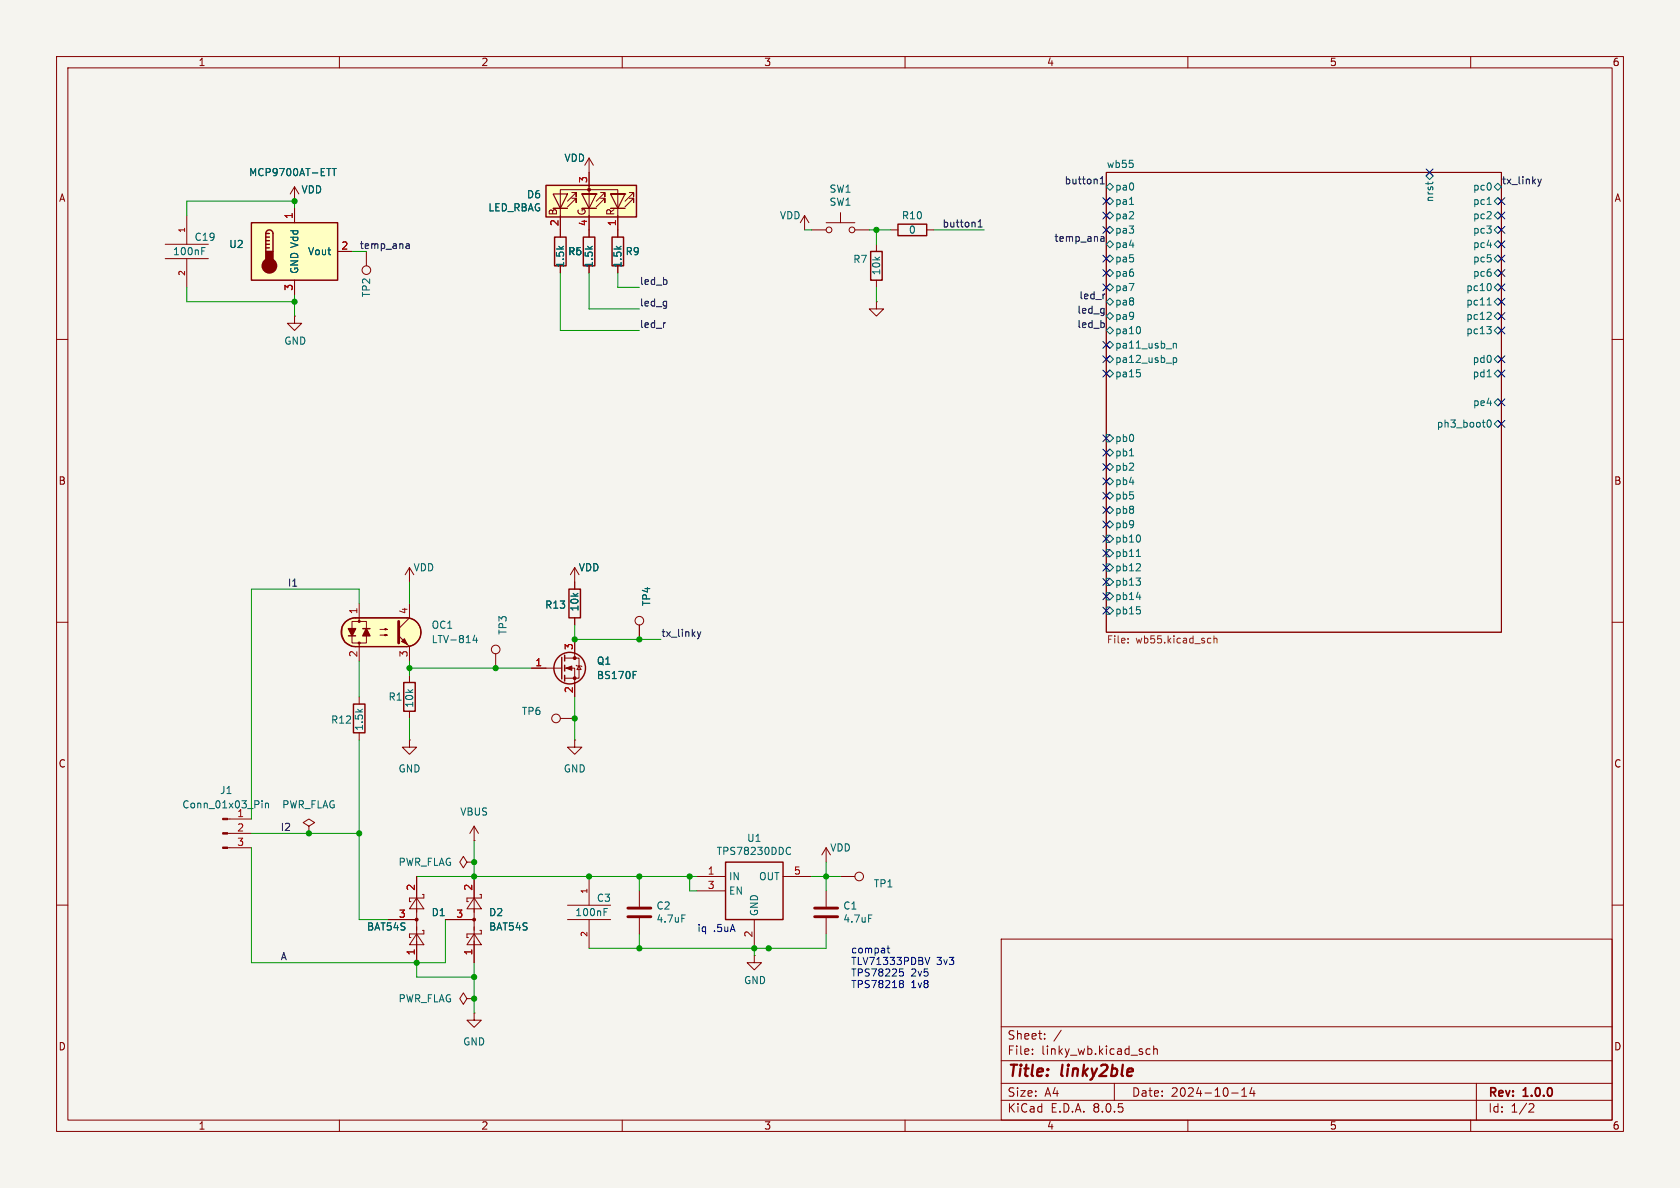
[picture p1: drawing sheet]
<svg xmlns="http://www.w3.org/2000/svg" width="297mm" height="210mm" viewBox="0 0 297 210" stroke-linecap="round" stroke-linejoin="round" font-family="sans-serif">
<path d="M0 0h297v210h-297z" fill="#f5f4ef" stroke="#f5f4ef" stroke-width=".18"/>
<g fill="none" stroke="#840000" stroke-width=".18">
<path d="M10 10h277v190h-277zM12 12h273v186h-273zM60 10v2M110 10v2M160 10v2M210 10v2M260 10v2M195.6 30.5h69.8v81.3h-69.8zM10 60h2M154.9 53.3v1.3h-1.2l1.2 1.3 1.3-1.3h-1.3M154.9 53.3h.1M154.9 43.2v1.3"/>
<path d="M154.9 49.5v1.3M157.5 40.6h1.2M163.8 40.6h1.3M285 60h2M10 110h2M72.4 119.4v1.3M87.6 115.6v2.5M101.6 100.3l-.8 1.3M101.6 100.3v2.6M101.6 100.3l.8 1.3M113 110.5v2.5M285 110h2"/>
<path d="M63.5 123.2v1.3M63.5 129.5v1.3M72.4 130.8v1.3h1.3l-1.3 1.3-1.3-1.3h1.3M72.4 130.8h.1M72.4 125.7v1.3M10 160h2M40.2 149.9h4.2M40.2 147.3h4.2M40.2 144.8h4.2M54.6 146.1l1-.7-1-.6-1 .6 1 .7v1.2M54.6 147.3h.1M82.5 152.4l-.6-1-.6 1 .6 1 .6-1h1.3"/>
<path d="M83.8 158.8l1.3 1.9h-2.6zM83.8 152.4h.1M83.8 154.9v15.3M84.8 158.1h.3v.7h-2.6v.6h.3M285 160h2M78.7 162.6h5.1M83.8 165.1l1.3 1.9h-2.6zM84.8 164.5h.3v.6h-2.6v.6h.3M177 166h108v32h-108zM60 198v2M110 198v2M160 198v2"/>
<path d="M177 194.5h108M177 191.5h108M177 187.5h108M177 181.5h108M182.5 186.3v.1M182.5 185.5v.1M184.7 183.6v.1M184.7 182.8v.1M187.6 182.1l-1.3 2M197 191.5v3M203.3 185.5l-.4-.1-.3 .3v.4l.1 .2h.6M204 185.5l.2-.1 .3 .1 .1 .9"/>
<path d="M204 184.9v1.5M210 198v2M217.7 193.2h1.2M219.5 193.8h.9M219.5 192.7l.5-.4v1.5M221.3 192.2l-.3 1.1h.9M221.7 192.8v1M260 198v2M261 191.5v6.5M270.5 195.1l.5 .1 .2 .3-1 1.1h1"/>
<circle cx="87.6" cy="114.8" r=".76"/>
<circle cx="113" cy="109.7" r=".76"/>
</g>
<g fill="none" stroke="#006464" stroke-width=".18">
<path d="M195.6 38.1l.6-.6 .6 .6-.6 .6zM195.6 35.6l.6-.7 .6 .7-.6 .6zM195.6 33l.6-.6 .6 .6-.6 .7zM199.7 36.1h.7M252.1 31.1l.6-.6 .7 .6-.7 .7zM252.5 32.2v.4M253.3 32.2l-.1 .2M262.9 36.1h.7M264.2 38.1l.6-.6 .6 .6-.6 .6zM264.2 33l.6-.6 .6 .6-.6 .7zM264.2 35.6l.6-.7 .6 .7-.6 .6zM195.6 50.8l.6-.6 .6 .6-.6 .6z"/>
<path d="M195.6 53.3l.6-.6 .6 .6-.6 .7zM195.6 58.4l.6-.6 .6 .6-.6 .7zM195.6 55.9l.6-.7 .6 .7-.6 .6zM195.6 48.3l.6-.7 .6 .7-.6 .6zM195.6 43.2l.6-.7 .6 .7-.6 .6zM195.6 45.7l.6-.6 .6 .6-.6 .7zM195.6 40.6l.6-.6 .6 .6-.6 .7zM201.5 57.9l.1 .3-.1 .7M262.8 57.7h.8l-.4 .5M262.9 53.9h.7M263.1 52.8l.2-.2v1.3M263.4 55.2l.2 .2v.3l-.8 .8h.8"/>
<path d="M263.4 58.2l.2 .3v.3l-.2 .2M263.4 50.2l.2 .4-.2 .7M264.2 40.6l.6-.6 .6 .6-.6 .7zM264.2 43.2l.6-.7 .6 .7-.6 .6zM264.2 48.3l.6-.7 .6 .7-.6 .6zM264.2 45.7l.6-.6 .6 .6-.6 .7zM264.2 50.8l.6-.6 .6 .6-.6 .6zM264.2 53.3l.6-.6 .6 .6-.6 .7zM264.2 55.9l.6-.7 .6 .7-.6 .6zM264.2 58.4l.6-.6 .6 .6-.6 .7zM195.6 61l.6-.7 .6 .7-.6 .6zM195.6 63.5l.6-.6 .6 .6-.6 .6z"/>
<path d="M195.6 76.8h.6l.6 .7-.6 .6h-.6zM195.6 66l.6-.6 .6 .6-.6 .7zM201 65.3h.6M201.5 65.9l.1 .2-.1 .5M207.4 60.7v.8M207.4 63.2v1.3M207.4 60.8l.2-.1 .3 .1 .1 .7M207.4 63.3l.4-.1 .2 .3-.1 .5h-.5M262.9 66.6h.7M263 74.4l.2-.2a.68 .68 0 0 1 .4 .7 .68 .68 0 0 1-.4 .6l-.2-.1-.1-.4zM264.2 63.5l.6-.6 .6 .6-.6 .6zM264.2 66l.6-.6 .6 .6-.6 .7z"/>
<path d="M264.2 71.1l.6-.6 .6 .6-.6 .7zM264.2 74.9l.6-.6 .6 .6-.6 .7zM195.6 99.7h.6l.6 .6-.6 .7h-.6zM195.6 97.2h.6l.6 .6-.6 .6h-.6zM195.6 92.7l.6-.6 .6 .6-.6 .6zM195.6 94.6h.6l.6 .7-.6 .6h-.6zM195.6 90.2l.6-.7 .6 .7-.6 .6zM195.6 80l.6-.6 .6 .6-.6 .6zM195.6 82.6l.6-.7 .6 .7-.6 .6zM195.6 85.1l.6-.6 .6 .6-.6 .6zM195.6 87.6l.6-.6 .6 .6-.6 .7zM199.7 80.6h.7"/>
<path d="M200.9 98.4h.7M201.1 97.3l.2-.2v1.3M201.5 94.7l.1 .3-.1 .7M201.5 99.7l.1 .2v.3l-.8 .7h.8M195.6 104.8h.6l.6 .6-.6 .6h-.6zM195.6 107.3h.6l.6 .7-.6 .6h-.6zM195.6 102.2h.6l.6 .7-.6 .6h-.6zM200.8 102.2h.8l-.4 .5M200.9 105.6h.8M201 107.3h.6M201.5 102.7l.1 .2-.1 .5M201.5 107.8l.1 .2-.1 .5"/>
<path d="M46.3 141.5v.2M46.3 142v.8M46.9 142v.8M46.9 142.1l.2-.1h.3l.1 .8"/>
</g>
<path d="M199.4 113.5v.2M199.4 112.9v.1M213.7 112.8l.4 .1M214.1 113.6l-.4 .1M214.6 112.9l.2-.1 .3 .1 .1 .8M214.6 112.4v1.3" fill="none" stroke="#725600" stroke-width=".18"/>
<path d="M158.7 39.6h5.1v2.1h-5.1zM153.9 44.5h2.1v5h-2.1zM62.5 124.5h2v5h-2zM71.4 120.7h2v5h-2z" fill="none" stroke="#840000" stroke-width=".25"/>
<g fill="#840000" stroke="#840000" stroke-width=".18">
<path d="M39.4 149.7h.8v.3h-.8z"/>
<path d="M39.4 147.2h.8v.2h-.8z"/>
<path d="M39.4 144.7h.8v.2h-.8z"/>
<circle cx="83.8" cy="162.6" r=".25"/>
</g>
<path d="M61 110l.7-.5 .8-.3h9.6a2.55 2.55 0 0 1 2.3 2.6 2.55 2.55 0 0 1-2.4 2.5h-9.8l-1.2-.8-.5-1.2v-1.6z" fill="#ffffc2"/>
<path d="M61.6 112.4h1.3M64.1 111.1h1.3M71.9 109.2h-9.1a2.54 2.54 0 0 0-2.5 2.6 2.54 2.54 0 0 0 2.5 2.5h9.1M71.9 109.2a2.54 2.54 0 0 1 2.5 2.6 2.54 2.54 0 0 1-2.5 2.5M100.6 104.1h2v5.1h-2z" fill="none" stroke="#840000" stroke-width=".25"/>
<g fill="#840000" stroke="#840000" stroke-width=".18">
<path d="M70.5 112.4l1.9 1.9z"/>
<path d="M71 113.4l.5-.5 .5 1z"/>
<circle cx="63.5" cy="113.7" r=".18"/>
<circle cx="63.5" cy="109.9" r=".18"/>
</g>
<g fill="none" stroke="#840000" stroke-width=".18">
<path d="M61 110l.7-.5 .8-.3h9.6a2.55 2.55 0 0 1 2.3 2.6 2.55 2.55 0 0 1-2.4 2.5h-9.8l-1.2-.8-.5-1.2v-1.6zM63.5 113.7h1.3v-3.8h-2.6v3.8h1.3v3.1M63.5 106.7v3.2M67.2 112.3h1.3l-.4 .1v-.3l.4 .2M67.2 111.3h1.3l-.4 .1v-.3l.4 .2M72.4 106.7v2.5l-1.9 1.9M72.4 114.3v2.5M101.6 102.9v1.2M101.6 109.2v1.3M99.1 127h2.5M83.8 148.6h.1M83.8 146.1l-.7 1.2"/>
<path d="M83.8 146.1v2.5M83.8 146.1l.8 1.2M82.5 176.5l-.6-1-.6 1 .6 1 .6-1h1.3M83.8 179.1v1.2h1.3l-1.3 1.3-1.3-1.3h1.3M83.8 179.1h.1M83.8 176.5h.1"/>
<circle cx="98.3" cy="127" r=".76"/>
</g>
<path d="M70.5 109.9v3.8" fill="none" stroke="#840000" stroke-width=".51"/>
<g fill="#840000" stroke="#840000" stroke-width=".25">
<path d="M61.6 111.1h1.3l-.7 1.3z"/>
<path d="M64.8 111.1l.6 1.3h-1.3z"/>
</g>
<path d="M83.9 112.3l-.3 .9h.8M84.2 112.8v.8" fill="none" stroke="#006464" stroke-width=".18"/>
<path d="M96.5 32.8h16v5.6h-16z" fill="#ffffc2"/>
<g fill="none" stroke="#840000" stroke-width=".18">
<path d="M33 38.1v5.1M52.1 33l-.8 1.3M52.1 33v2.6M52.1 33l.7 1.3M97.8 36.8h2.5M99.1 36.8v-3.3h10.1v3.3M99.1 38.1v3.8M101.1 35.1h.8v.7v-.7l-1.6 1.5M101.1 34h.8v.8v-.8l-1.6 1.6M102.9 36.8h2.5M102.9 34.3h2.5zM104.1 27.9v8.9"/>
<path d="M104.1 38.1v2.5M104.1 27.9l.8 1.3M104.1 27.9l-.7 1.3M105.4 34.3h.1M106.2 35.1h.7v.7v-.7l-1.5 1.5M106.2 34h.7v.8v-.8l-1.5 1.6M107.9 36.8h2.6M107.9 34.3h2.6zM109.2 38.1v2.5M110.5 34.3h.1M111.3 35.1h.7v.7v-.7l-1.5 1.5M111.3 34h.7v.8v-.8l-1.5 1.6"/>
<path d="M29.2 45.7h7.6M29.2 43.2h7.6M33 45.7v5.1M99.1 47v1.3"/>
</g>
<path d="M97.8 34.3h2.5l-1.2 2.5zM97.8 36.8h2.5M102.9 34.3h2.5l-1.3 2.5zM102.9 36.8h2.5M107.9 34.3h2.6l-1.3 2.5zM107.9 36.8h2.6" fill="none" stroke="#840000" stroke-width=".2"/>
<circle cx="104.1" cy="33.5" r=".25" fill="#840000" stroke="#840000" stroke-width=".18"/>
<path d="M96.5 32.8h16v5.6h-16zM98 41.9h2.1v5.1h-2.1z" fill="none" stroke="#840000" stroke-width=".25"/>
<path d="M35.7 44.4h.4M35.7 43.8h.6" fill="none" stroke="#006464" stroke-width=".18"/>
<path d="M44.4 39.4h15.3v10.1h-15.3z" fill="#ffffc2"/>
<g fill="none" stroke="#840000" stroke-width=".25">
<path d="M44.4 39.4h15.3v10.1h-15.3zM47 41.3a.64 .64 0 0 1 .6-.7 .64 .64 0 0 1 .7 .7v3.2M47 43.8h.6M47 43.2h.6M47 42.5h.6M47 41.9h.6M47 41.3v3.2M47 41.3h.6M103.1 41.9h2.1v5.1h-2.1zM108.2 41.9h2v5.1h-2zM99.3 116.2v3.8M99.8 115.8v1"/>
<path d="M99.8 117.6v1M99.8 119.4v1M128.3 152.4h10.1v10.2h-10.1z"/>
<circle cx="100.7" cy="118.1" r="2.79"/>
</g>
<g fill="#840000" stroke="#840000" stroke-width=".25">
<path d="M47 44.5h1.3v1.9h-1.3z"/>
<circle cx="47.6" cy="47" r="1.27"/>
</g>
<g fill="none" stroke="#840000" stroke-width=".18">
<path d="M52.1 36.8v2.6M99.1 38.1v3.8M104.1 30.5v2.5M104.1 38.1v3.8M109.2 38.1v3.8M142.2 38.1l.8 1.3M142.2 38.1v2.5M142.2 38.1l-.7 1.3M146 39.4h5.1M148.6 37.6v1.8M52.1 55.9v1.3h1.2l-1.2 1.2-1.3-1.2h1.3M52.1 55.9h.1"/>
<path d="M52.1 49.5v2.6M59.7 44.5h2.5M64.8 44.5v2.5M99.1 47v1.3M104.1 47v1.3M109.2 47v1.3M143.5 40.6h2.5M151.1 40.6h2.6M72.4 100.3l-.8 1.3M72.4 100.3v2.6M72.4 100.3l.8 1.3M94 118.1h5.3"/>
<path d="M99.8 118.1h1.8v5.1M99.8 116.3h2.6v3.6h-2.6M101.6 102.9v1.2M101.6 109.2v1.3M101.6 113v3.3M101.9 117.6l.1 .1h.7l.2 .2M102.4 117.7l.3 .7h-.7zM113 110.5v2.5M101.6 130.8v1.3h1.3l-1.3 1.3-1.3-1.3h1.3M101.6 130.8h.1M73.7 158.8l1.2 1.9h-2.5zM73.7 154.9v15.3"/>
<path d="M74.7 158.1h.2v.7h-2.5v.6h.2M83.8 154.9v3.9M104.1 154.9v5.1M113 157.5v2.8M123.2 154.9h5.1M123.2 157.5h5.1M138.4 154.9h5.1M146 149.9l-.7 1.2M146 149.9v2.5M146 157.5v2.8M146 149.9l.8 1.2M148.6 154.9h2.5"/>
<path d="M68.6 162.6h5.1M73.7 165.1l1.2 1.9h-2.5zM74.7 164.5h.2v.6h-2.5v.6h.2M78.7 162.6h5.1M83.8 166.4v3.8M100.3 162.6h7.6M100.3 160h7.6M104.1 162.6v5M113 162.3v2.8M133.3 168.9v1.3h1.3l-1.3 1.3-1.2-1.3h1.2M133.3 168.9h.1M133.3 162.6v5"/>
<path d="M146 162.3v2.8"/>
<circle cx="64.8" cy="47.8" r=".76"/>
<circle cx="146.6" cy="40.6" r=".51"/>
<circle cx="150.6" cy="40.6" r=".51"/>
<circle cx="151.9" cy="154.9" r=".76"/>
</g>
<path d="M58.7 29.8h.8M59.1 29.8v1.3M111.9 118.7h.6M139.2 149.8h.3l.3 .1M139.8 150.9l-.3 .1h-.3M106.8 161.2h.4M106.8 160.6h.6M120.5 161.7h.6M153.6 161.7h.6" fill="none" stroke="#006464" stroke-width=".18"/>
<g fill="#840000" stroke="#840000" stroke-width=".18">
<path d="M100.1 118.1l1-.4v.8z"/>
<circle cx="73.7" cy="162.6" r=".25"/>
<circle cx="101.6" cy="119.9" r=".25"/>
<circle cx="101.6" cy="116.3" r=".25"/>
</g>
<path d="M111 162.1h4.1M111 160.5h4.1M144 162.1h4.1M144 160.5h4.1" fill="none" stroke="#840000" stroke-width=".51"/>
<g fill="none" stroke="#0f0f0f" stroke-width=".18">
<path d="M172.9 39.2l.4-.3v1.2M194.5 32.5h.7M194.5 31.6l.4-.4v1.3M271.9 31.7l.3 .8M272.2 32.5l-.3 .4M272.5 31.7l-.3 .8M71.8 43.2h.5l.1 .7M71.8 43.9h.6M72.4 43.4l-.6 .1M117.5 57.1h.2M117.8 49.6v.6M172.9 40.1h.7"/>
<path d="M194.6 41.9h.5l.1 .8M194.6 42.6h.6M195.2 57.2v.6M195.2 42.1l-.6 .1M195.2 52h.2M123.3 111.7l.3 .8M123.6 112.5l-.3 .4M123.9 111.7l-.3 .8"/>
</g>
<path d="M156.8 167.6h.5M157 167.2v1.1l.3 .2M159.2 171.8h.3l.2 .2-.1 .5h-.4M159.2 173.3l.4 .1 .1 .2-.2 .3M159.2 173.9h.3M159.5 173.9l.2 .2v.3l-.1 .1-.4 .1M163.5 169.2l.5 1.3 .4-1.3" fill="none" stroke="#0000c2" stroke-width=".18"/>
<g fill="none" stroke="#009600" stroke-width=".18">
<path d="M52.1 36.8v-1.2h-19.1v2.5M33 50.8v2.5h19.1M52.1 52.1v3.8M62.2 44.5h2.6M99.1 48.3v10.1h13.9M104.1 48.3v6.3h8.9M109.2 48.3v2.5h3.8M142.2 40.6h1.3M153.7 40.6h3.8M154.9 40.6v2.6M154.9 50.8v2.5M165.1 40.6h8.9"/>
<path d="M63.5 106.7v-2.6h-19.1v40.7M63.5 116.8v6.4M72.4 118.1h21.6M72.4 102.9v3.8M72.4 116.8v2.6M101.6 110.5v2.5h15.2M63.5 130.8v31.8h5.1M72.4 127v3.8M101.6 123.2v7.6M44.4 149.9v20.3h34.3v-7.6M44.4 147.3h19.1M73.7 154.9h49.5"/>
<path d="M83.8 148.6v6.3M113 154.9v2.6M121.9 154.9v2.6h1.3M143.5 154.9h5.1M146 152.4v5.1M73.7 170.2v2.5h10.1M83.8 170.2v8.9M113 165.1v2.5M133.3 167.6v1.3M146 165.1v2.5h-41.9"/>
</g>
<g fill="none" stroke="#000084" stroke-width=".18">
<path d="M195 35l1.2 1.2M195 37.5l1.2 1.2M196.2 35l-1.2 1.2M196.2 37.5l-1.2 1.2M252.1 29.9l1.2 1.2M253.3 29.9l-1.2 1.2M264.8 37.5l1.2 1.2M264.8 35l1.2 1.2M266 37.5l-1.2 1.2M266 35l-1.2 1.2M195 40l1.2 1.2M195 45.1l1.2 1.2"/>
<path d="M195 50.2l1.2 1.2M195 47.7l1.2 1.2M196.2 40l-1.2 1.2M196.2 45.1l-1.2 1.2M196.2 50.2l-1.2 1.2M196.2 47.7l-1.2 1.2M264.8 50.2l1.2 1.2M264.8 57.8l1.2 1.2M264.8 52.7l1.2 1.2M264.8 47.7l1.2 1.2M264.8 55.3l1.2 1.2M264.8 42.6l1.2 1.2"/>
<path d="M264.8 45.1l1.2 1.2M264.8 40l1.2 1.2M266 50.2l-1.2 1.2M266 57.8l-1.2 1.2M266 52.7l-1.2 1.2M266 47.7l-1.2 1.2M266 55.3l-1.2 1.2M266 42.6l-1.2 1.2M266 45.1l-1.2 1.2M266 40l-1.2 1.2M195 60.4l1.2 1.2M195 62.9l1.2 1.2"/>
<path d="M195 65.4l1.2 1.2M195 76.9l1.2 1.2M195 79.4l1.2 1.2M196.2 60.4l-1.2 1.2M196.2 62.9l-1.2 1.2M196.2 65.4l-1.2 1.2M196.2 76.9l-1.2 1.2M196.2 79.4l-1.2 1.2M264.8 65.4l1.2 1.2M264.8 74.3l1.2 1.2M264.8 70.5l1.2 1.2M264.8 62.9l1.2 1.2"/>
<path d="M266 65.4l-1.2 1.2M266 74.3l-1.2 1.2M266 70.5l-1.2 1.2M266 62.9l-1.2 1.2M195 97.2l1.2 1.2M195 89.6l1.2 1.2M195 87l1.2 1.2M195 81.9l1.2 1.3M195 84.5l1.2 1.2M195 94.6l1.2 1.3M195 92.1l1.2 1.2M195 99.7l1.2 1.2"/>
<path d="M196.2 97.2l-1.2 1.2M196.2 89.6l-1.2 1.2M196.2 87l-1.2 1.2M196.2 81.9l-1.2 1.3M196.2 84.5l-1.2 1.2M196.2 94.6l-1.2 1.3M196.2 92.1l-1.2 1.2M196.2 99.7l-1.2 1.2M195 102.3l1.2 1.2M195 107.3l1.2 1.3M195 104.8l1.2 1.2M196.2 104.8l-1.2 1.2"/>
<path d="M196.2 102.3l-1.2 1.2M196.2 107.3l-1.2 1.3"/>
</g>
<g fill="#009600" stroke="#009600" stroke-width=".18">
<circle cx="113" cy="167.6" r=".46"/>
<circle cx="113" cy="154.9" r=".46"/>
<circle cx="104.1" cy="154.9" r=".46"/>
<circle cx="101.6" cy="127" r=".46"/>
<circle cx="121.9" cy="154.9" r=".46"/>
<circle cx="135.9" cy="167.6" r=".46"/>
<circle cx="133.3" cy="167.6" r=".46"/>
<circle cx="73.7" cy="170.2" r=".46"/>
<circle cx="83.8" cy="152.4" r=".46"/>
<circle cx="83.8" cy="154.9" r=".46"/>
<circle cx="83.8" cy="172.7" r=".46"/>
<circle cx="83.8" cy="176.5" r=".46"/>
<circle cx="72.4" cy="118.1" r=".46"/>
<circle cx="54.6" cy="147.3" r=".46"/>
<circle cx="63.5" cy="147.3" r=".46"/>
<circle cx="113" cy="113" r=".46"/>
<circle cx="154.9" cy="40.6" r=".46"/>
<circle cx="146" cy="154.9" r=".46"/>
<circle cx="52.1" cy="35.6" r=".46"/>
<circle cx="101.6" cy="113" r=".46"/>
<circle cx="87.6" cy="118.1" r=".46"/>
<circle cx="52.1" cy="53.3" r=".46"/>
</g>
<g font-size="2.8" fill="#840000">
<text x="178" y="190.9">Title:</text>
<text x="187.7" y="190.9">linky2ble</text>
</g>
<g font-size="2.1" fill="#840000">
<text x="178" y="184">Sheet:</text>
<text x="178" y="186.7">File:</text>
<text x="184.1" y="186.7">linky_wb.kicad_sch</text>
<text x="178" y="196.9">KiCad</text>
<text x="178" y="194.1">Size:</text>
<text x="184.7" y="194.1">A4</text>
<text x="185.7" y="196.9">E.D.A.</text>
<text x="193.3" y="196.9">8.0.5</text>
<text x="200" y="194.1">Date:</text>
<text x="207" y="194.1">2024-10-14</text>
<text x="263" y="194.3">Rev:</text>
<text x="263" y="196.9">Id:</text>
<text x="267.1" y="196.9">1/2</text>
<text x="269.4" y="194.3">1.0.0</text>
</g>
<g font-size="1.8" fill="#840000">
<text x="35" y="11.9">1</text>
<text x="85" y="11.9">2</text>
<text x="135" y="11.9">3</text>
<text x="185" y="11.9">4</text>
<text x="235" y="11.9">5</text>
<text x="285" y="11.9">6</text>
<text x="10.3" y="35.9">A</text>
<text x="285.3" y="35.9">A</text>
<text x="98.7" y="38.2" transform="rotate(-90 98.7 38.2)">B</text>
<text x="103.7" y="38.2" transform="rotate(-90 103.7 38.2)">G</text>
<text x="108.8" y="38.2" transform="rotate(-90 108.8 38.2)">R</text>
<text x="10.3" y="85.9">B</text>
<text x="285.3" y="85.9">B</text>
<text x="10.3" y="135.9">C</text>
<text x="285.3" y="135.9">C</text>
<text x="10.3" y="185.9">D</text>
<text x="285.3" y="185.9">D</text>
<text x="35" y="199.9">1</text>
<text x="85" y="199.9">2</text>
<text x="135" y="199.9">3</text>
<text x="185" y="199.9">4</text>
<text x="235" y="199.9">5</text>
<text x="285" y="199.9">6</text>
</g>
<g font-size="1.8" fill="#006464">
<text x="99.7" y="28.8">VDD</text>
<text x="195.6" y="29.8">wb55</text>
<text x="43.9" y="31.3">MCP9700AT-ETT</text>
<text x="53.2" y="34.4">VDD</text>
<text x="93.1" y="35.3">D6</text>
<text x="146.6" y="34.3">SW1</text>
<text x="197" y="33.9">pa0</text>
<text x="253.6" y="35.8" transform="rotate(-90 253.6 35.8)">nrst</text>
<text x="260.3" y="33.9">pc0</text>
<text x="86.2" y="37.6">LED_RBAG</text>
<text x="137.8" y="39">VDD</text>
<text x="146.6" y="36.6">SW1</text>
<text x="159.3" y="39">R10</text>
<text x="160.6" y="41.5">0</text>
<text x="197" y="39">pa2</text>
<text x="197" y="36.4">pa1</text>
<text x="197" y="41.5">pa3</text>
<text x="260.3" y="39">pc2</text>
<text x="260.3" y="41.5">pc3</text>
<text x="260.3" y="36.4">pc1</text>
<text x="30.5" y="45.3">100nF</text>
<text x="34.3" y="42.8">C19</text>
<text x="40.4" y="44">U2</text>
<text x="54.4" y="45.3">Vout</text>
<text x="99.9" y="47.4" transform="rotate(-90 99.9 47.4)">1.5k</text>
<text x="100.3" y="45.3">R5</text>
<text x="105" y="47.4" transform="rotate(-90 105 47.4)">1.5k</text>
<text x="110.1" y="47.4" transform="rotate(-90 110.1 47.4)">1.5k</text>
<text x="110.5" y="45.3">R9</text>
<text x="150.7" y="46.7">R7</text>
<text x="197" y="44">pa4</text>
<text x="197" y="46.6">pa5</text>
<text x="260.3" y="44">pc4</text>
<text x="260.3" y="46.6">pc5</text>
<text x="52.9" y="48.5" transform="rotate(-90 52.9 48.5)">GND Vdd</text>
<text x="65.6" y="52.6" transform="rotate(-90 65.6 52.6)">TP2</text>
<text x="155.8" y="48.8" transform="rotate(-90 155.8 48.8)">10k</text>
<text x="197" y="51.7">pa7</text>
<text x="197" y="49.1">pa6</text>
<text x="259.1" y="51.7">pc10</text>
<text x="260.3" y="49.1">pc6</text>
<text x="197" y="54.2">pa8</text>
<text x="197" y="59.3">pa10</text>
<text x="197" y="56.7">pa9</text>
<text x="259.1" y="54.2">pc11</text>
<text x="259.1" y="56.7">pc12</text>
<text x="259.1" y="59.3">pc13</text>
<text x="50.2" y="61.1">GND</text>
<text x="197" y="61.8">pa11_usb_n</text>
<text x="197" y="64.4">pa12_usb_p</text>
<text x="260.3" y="64.4">pd0</text>
<text x="197" y="66.9">pa15</text>
<text x="260.3" y="66.9">pd1</text>
<text x="260.3" y="72">pe4</text>
<text x="253.9" y="75.8">ph3_boot0</text>
<text x="197" y="78.3">pb0</text>
<text x="197" y="80.9">pb1</text>
<text x="197" y="83.4">pb2</text>
<text x="197" y="86">pb4</text>
<text x="197" y="88.5">pb5</text>
<text x="197" y="93.6">pb9</text>
<text x="197" y="91">pb8</text>
<text x="73" y="101.2">VDD</text>
<text x="102.2" y="101.2">VDD</text>
<text x="197" y="101.2">pb12</text>
<text x="197" y="98.7">pb11</text>
<text x="197" y="96.1">pb10</text>
<text x="96.3" y="107.8">R13</text>
<text x="115.2" y="107.2" transform="rotate(-90 115.2 107.2)">TP4</text>
<text x="197" y="106.3">pb14</text>
<text x="197" y="103.7">pb13</text>
<text x="76.2" y="111.4">OC1</text>
<text x="76.2" y="113.9">LTV-814</text>
<text x="89.8" y="112.3" transform="rotate(-90 89.8 112.3)">TP3</text>
<text x="102.5" y="108.2" transform="rotate(-90 102.5 108.2)">10k</text>
<text x="197" y="108.8">pb15</text>
<text x="105.4" y="117.7">Q1</text>
<text x="68.6" y="124.1">R1</text>
<text x="73.3" y="125.2" transform="rotate(-90 73.3 125.2)">10k</text>
<text x="105.4" y="120.2">BS170F</text>
<text x="58.4" y="128.1">R12</text>
<text x="64.4" y="129.3" transform="rotate(-90 64.4 129.3)">1.5k</text>
<text x="92.2" y="126.6">TP6</text>
<text x="70.4" y="136.8">GND</text>
<text x="99.6" y="136.8">GND</text>
<text x="32.1" y="143.1">Conn_01x03_Pin</text>
<text x="38.8" y="140.6">J1</text>
<text x="49.8" y="143.1">PWR_FLAG</text>
<text x="41.8" y="144.5">1</text>
<text x="81.3" y="144.4">VBUS</text>
<text x="132" y="149">U1</text>
<text x="70.4" y="153.3">PWR_FLAG</text>
<text x="126.6" y="151.3">TPS78230DDC</text>
<text x="128.8" y="155.8">IN</text>
<text x="134.1" y="155.8">OUT</text>
<text x="146.7" y="150.7">VDD</text>
<text x="105.4" y="159.6">C3</text>
<text x="116" y="161">C2</text>
<text x="128.8" y="158.3">EN</text>
<text x="149" y="161">C1</text>
<text x="154.4" y="157.1">TP1</text>
<text x="64.8" y="164.7">BAT54S</text>
<text x="76.2" y="162.2">D1</text>
<text x="86.4" y="162.2">D2</text>
<text x="86.4" y="164.7">BAT54S</text>
<text x="101.6" y="162.2">100nF</text>
<text x="116" y="163.3">4.7uF</text>
<text x="134.2" y="162.1" transform="rotate(-90 134.2 162.1)">GND</text>
<text x="149" y="163.3">4.7uF</text>
<text x="70.4" y="177.4">PWR_FLAG</text>
<text x="131.4" y="174.2">GND</text>
<text x="81.8" y="185">GND</text>
</g>
<g font-size="1.8" fill="#a90000">
<text x="103.9" y="32.5" transform="rotate(-90 103.9 32.5)">3</text>
<text x="51.8" y="38.8" transform="rotate(-90 51.8 38.8)">1</text>
<text x="98.8" y="40.1" transform="rotate(-90 98.8 40.1)">2</text>
<text x="103.9" y="40.1" transform="rotate(-90 103.9 40.1)">4</text>
<text x="109" y="40.1" transform="rotate(-90 109 40.1)">1</text>
<text x="60.3" y="44.2">2</text>
<text x="51.8" y="51.5" transform="rotate(-90 51.8 51.5)">3</text>
<text x="63.2" y="108.7" transform="rotate(-90 63.2 108.7)">1</text>
<text x="72.1" y="108.7" transform="rotate(-90 72.1 108.7)">4</text>
<text x="63.2" y="116.3" transform="rotate(-90 63.2 116.3)">2</text>
<text x="72.1" y="116.3" transform="rotate(-90 72.1 116.3)">3</text>
<text x="94.5" y="117.9">1</text>
<text x="101.3" y="115" transform="rotate(-90 101.3 115)">3</text>
<text x="101.3" y="122.6" transform="rotate(-90 101.3 122.6)">2</text>
<text x="41.8" y="147.1">2</text>
<text x="41.8" y="149.6">3</text>
<text x="125" y="154.7">1</text>
<text x="140.3" y="154.7">5</text>
<text x="73.4" y="157.6" transform="rotate(-90 73.4 157.6)">2</text>
<text x="83.6" y="157.6" transform="rotate(-90 83.6 157.6)">2</text>
<text x="125" y="157.2">3</text>
<text x="70.4" y="162.3">3</text>
<text x="80.6" y="162.3">3</text>
<text x="133.1" y="165.8" transform="rotate(-90 133.1 165.8)">2</text>
<text x="73.4" y="169" transform="rotate(-90 73.4 169)">1</text>
<text x="83.6" y="169" transform="rotate(-90 83.6 169)">1</text>
</g>
<g font-size="1.8" fill="#0f0f0f">
<text x="188.1" y="32.7">button1</text>
<text x="265.4" y="32.7">tx_linky</text>
<text x="166.5" y="40.3">button1</text>
<text x="63.5" y="44.1">temp_ana</text>
<text x="186.3" y="42.8">temp_ana</text>
<text x="113" y="50.5">led_b</text>
<text x="190.7" y="53">led_r</text>
<text x="113" y="54.3">led_g</text>
<text x="113" y="58.1">led_r</text>
<text x="190.4" y="58.1">led_b</text>
<text x="190.4" y="55.5">led_g</text>
<text x="50.8" y="103.8">I1</text>
<text x="116.8" y="112.7">tx_linky</text>
<text x="49.5" y="147">I2</text>
<text x="49.5" y="169.8">A</text>
</g>
<g font-size="1.8" fill="#725600">
<text x="195.6" y="114.1">File:</text>
<text x="200.8" y="114.1">wb55.kicad_sch</text>
</g>
<g font-size="1.8" fill="#0000c2">
<text x="123.2" y="164.9">iq</text>
<text x="126.1" y="164.9">.5uA</text>
<text x="150.4" y="168.6">compat</text>
<text x="150.4" y="170.7">TLV71333PDBV</text>
<text x="150.4" y="172.7">TPS78225</text>
<text x="161" y="172.7">2v5</text>
<text x="165.6" y="170.7">3v3</text>
<text x="150.4" y="174.8">TPS78218</text>
<text x="161" y="174.8">1v8</text>
</g>
<g font-size="1.4" fill="#a90000">
<text x="32.8" y="41.3" transform="rotate(-90 32.8 41.3)">1</text>
<text x="32.8" y="48.9" transform="rotate(-90 32.8 48.9)">2</text>
<text x="103.9" y="158.1" transform="rotate(-90 103.9 158.1)">1</text>
<text x="103.9" y="165.7" transform="rotate(-90 103.9 165.7)">2</text>
</g>
</svg>
